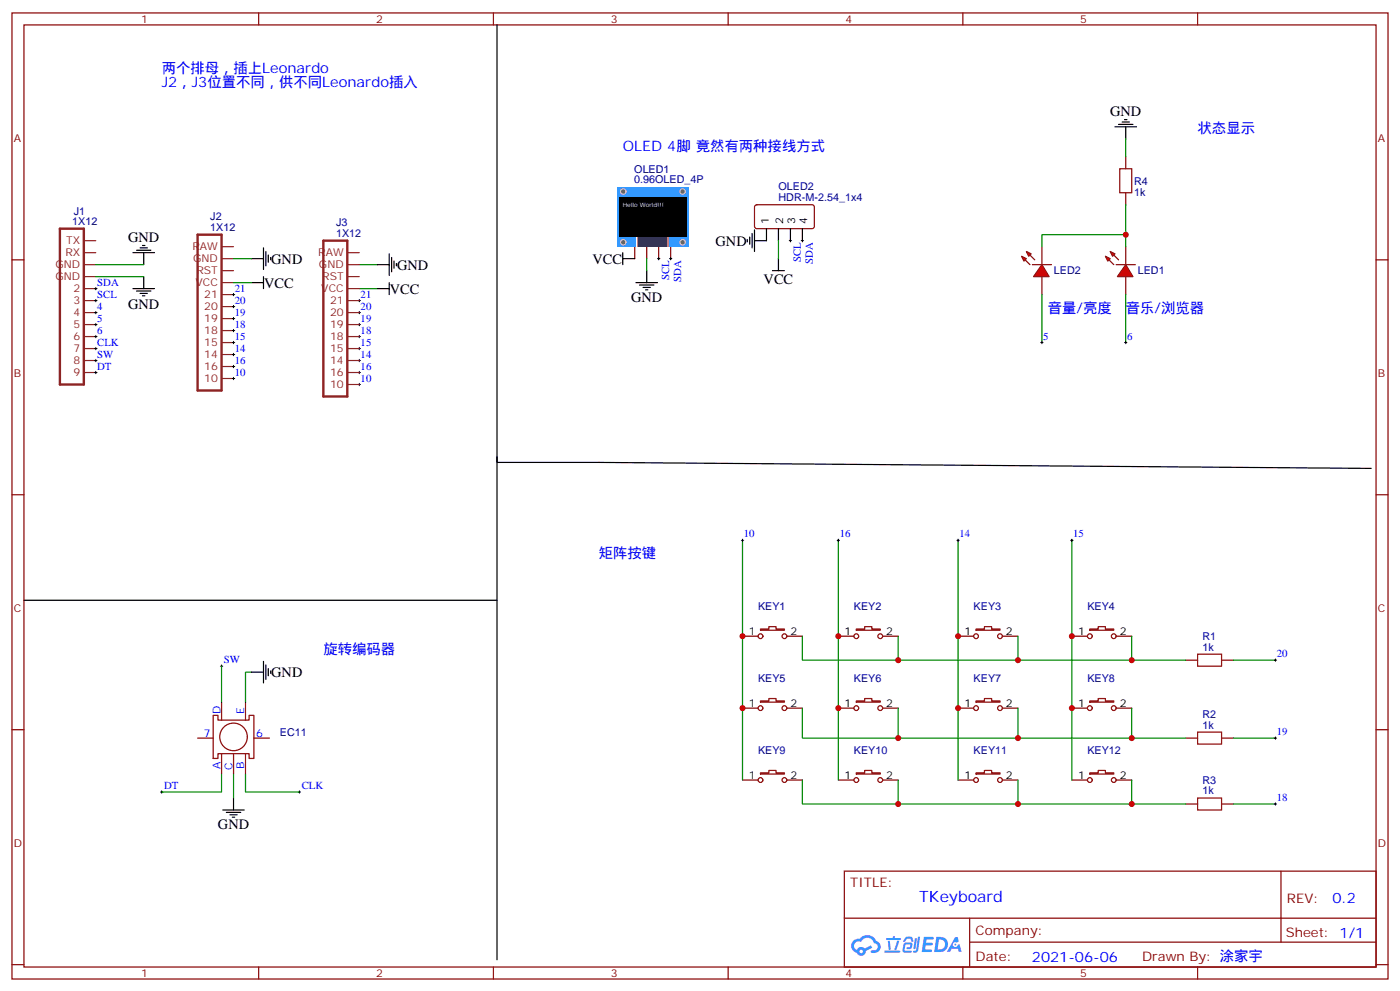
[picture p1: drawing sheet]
<svg xmlns="http://www.w3.org/2000/svg" width="412mm" height="292mm" viewBox="0 0 412 292" stroke-linecap="round" stroke-linejoin="round" font-family="sans-serif">
<g fill="none" stroke="#870000" stroke-width=".35">
<path d="M3.5 3.8h405.4v284.3h-405.4zM7.1 7.3h398.2v277.3h-398.2zM76.2 3.8v3.5M145.3 3.8v3.5M214.5 3.8v3.5M283.6 3.8v3.5M352.8 3.8v3.5M3.5 76.5h3.6M405.3 76.5h3.6M3.5 145.6h3.6M405.3 145.6h3.6M3.5 214.8h3.6"/>
<path d="M405.3 214.8h3.6M248.7 256.4h156.6v28.2h-156.6zM377.3 256.4v20.9M248.7 270.2h156.5M285.6 277.3h119.6M285.6 270.2v14.2M3.5 283.9h3.6M76.2 284.6v3.5M145.3 284.6v3.5M214.5 284.6v3.5M283.6 284.6v3.5M352.8 284.6v3.5"/>
<path d="M405.3 283.9h3.6"/>
</g>
<g fill="#5487ff">
<path d="M272.1 275.7h2.6l.3 .2-.1 .6h-2l-.1 1h1.6l.4 .4-.4 .4h-1.7l-.2 1.1 1.8 .1 .3 .3-.2 .4h-2.9z"/>
<path d="M281.4 275.8h.7l.4 1.3-.7 .3a.74 .74 0 0 0-1.1 .3 .74 .74 0 0 0 .5 1.1 .74 .74 0 0 0 .9-.7l.5-.3 .7 2.4h-.9l-.2-1h-1.9l-.5 1h-.9z"/>
<path d="M269.5 276.2h.6l-.4 2.9a.31 .31 0 0 1-.3 .3 .31 .31 0 0 1-.3-.3z"/>
<path d="M270.4 275.7h.6l-.5 4a.89 .89 0 0 1-.7 .7 .89 .89 0 0 1-.9-.3l1-.5z"/>
<path d="M266.8 275.9l.6-.2 1.2 .1 .5 1.3-.6 .1-.4-.9-1 .1a.95 .95 0 0 1-1 .8l-.1-.2z"/>
<path d="M266.4 277.6l1.8-.2a1.04 1.04 0 0 1 .6 1.1 1.04 1.04 0 0 1-.8 .9h-.7a.29 .29 0 0 1-.3-.4 .29 .29 0 0 1 .3-.2h.7l.2-.8h-1.4l-.4 1.8h1.9a.29 .29 0 0 1 .3 .3 .29 .29 0 0 1-.3 .3h-2l-.4-.3 .2-2.1z"/>
<path d="M260.5 279.8h4.4a.3 .3 0 0 1 .3 .3 .3 .3 0 0 1-.3 .3h-4.3z"/>
<path d="M264.3 276.9h.6l-.5 1.6a1.02 1.02 0 0 1-.7 1.2l-.2-.3z"/>
<path d="M261.5 276.9h.6l.3 2.4-.3 .3-.3-.2z"/>
<path d="M261.1 276.1h1.9l.2-.5h.5l-.1 .5h1.5a.29 .29 0 0 1 .3 .3 .29 .29 0 0 1-.3 .3h-3.9z"/>
<path d="M275.8 275.7l-.6 4.5h1.4a2.27 2.27 0 0 0 2.7-2.3 2.27 2.27 0 0 0-2.7-2.2zM276.6 276.5a1.5 1.5 0 0 1 1.8 1.6 1.5 1.5 0 0 1-1.9 1.3h-.3z"/>
<path d="M251.4 276.9a2.09 2.09 0 0 0 1 3.5 1.37 1.37 0 0 0 1.5 .9 1.37 1.37 0 0 0 1.1-1.4l2-1-.5-.7-1.8 1a1.4 1.4 0 0 0-2.3 .4 1.32 1.32 0 0 1-.6-1.9 1.32 1.32 0 0 1 1.9-.4 2.02 2.02 0 0 1 2-1.3 2.02 2.02 0 0 1 1.8 1.6 1.09 1.09 0 0 1 1.1 1.4 1.09 1.09 0 0 1-1.6 .7 .41 .41 0 0 0-.5 .3 .41 .41 0 0 0 .4 .5 1.89 1.89 0 0 0 2.4-1.2 1.89 1.89 0 0 0-1.2-2.4 2.98 2.98 0 0 0-5-.6l-1 .1zM253.2 280a.52 .52 0 0 1 1 0 .52 .52 0 0 1-1 0z"/>
<circle cx="281.4" cy="278" r=".28"/>
</g>
<path d="M187 72.6v3.5M190.5 72.6v3.5M194 72.6v3.5M197.6 72.6v3.5" fill="none" stroke="#870000" stroke-width=".35"/>
<path d="M181.7 55h21.1v17.6h-21.1z" fill="#39f"/>
<g fill="#666" stroke="#ccc" stroke-width=".35">
<circle cx="183.6" cy="71.3" r=".81"/>
<circle cx="201.1" cy="71.3" r=".81"/>
<circle cx="183.6" cy="56.4" r=".81"/>
<circle cx="201.1" cy="56.4" r=".81"/>
</g>
<path d="M187.5 69.8h9.5v2.8h-9.5z" fill="#fff"/>
<g fill="#fc0">
<path d="M187.6 69.8h.4v2.8h-.4z"/>
<path d="M196.5 69.8h.5v2.8h-.5z"/>
</g>
<path d="M188.1 69.8h8.3v2.8h-8.3z" fill="#333"/>
<path d="M182.4 58.1h19.7v11.7h-19.7z" fill="#000"/>
<g fill="none" stroke="#870000" stroke-width=".35">
<path d="M218.7 187.3h4.6M224 185.1h2.5v-.7h2.1v.7h2.5v.4h-7.1zM231.8 187.3h4.6M246.9 187.3h4.6M252.2 185.1h2.5v-.7h2.1v.7h2.5v.4h-7.1zM260 187.3h4.6M282.2 187.3h4.6M287.5 185.1h2.5v-.7h2.1v.7h2.5v.4h-7.1zM295.3 187.3h4.6M315.7 187.3h4.6M321 185.1h2.5v-.7h2.1v.7h2.5v.4h-7.1zM328.8 187.3h4.6"/>
<path d="M218.7 208.4h4.6M224 206.3h2.5v-.7h2.1v.7h2.5v.4h-7.1zM231.8 208.4h4.6M246.9 208.4h4.6M252.2 206.3h2.5v-.7h2.1v.7h2.5v.4h-7.1zM260 208.4h4.6M282.2 208.4h4.6M287.5 206.3h2.5v-.7h2.1v.7h2.5v.4h-7.1zM295.3 208.4h4.6M315.7 208.4h4.6M321 206.3h2.5v-.7h2.1v.7h2.5v.4h-7.1zM328.8 208.4h4.6"/>
<path d="M218.7 229.6h4.6M224 227.5h2.5v-.7h2.1v.7h2.5v.3h-7.1zM231.8 229.6h4.6M246.9 229.6h4.6M252.2 227.5h2.5v-.7h2.1v.7h2.5v.3h-7.1zM260 229.6h4.6"/>
<circle cx="224" cy="187.3" r=".71"/>
<circle cx="231.1" cy="187.3" r=".71"/>
<circle cx="252.2" cy="187.3" r=".71"/>
<circle cx="259.3" cy="187.3" r=".71"/>
<circle cx="287.5" cy="187.3" r=".71"/>
<circle cx="294.6" cy="187.3" r=".71"/>
<circle cx="321" cy="187.3" r=".71"/>
<circle cx="328.1" cy="187.3" r=".71"/>
<circle cx="224" cy="208.4" r=".71"/>
<circle cx="231.1" cy="208.4" r=".71"/>
<circle cx="252.2" cy="208.4" r=".71"/>
<circle cx="259.3" cy="208.4" r=".71"/>
<circle cx="287.5" cy="208.4" r=".71"/>
<circle cx="294.6" cy="208.4" r=".71"/>
<circle cx="321" cy="208.4" r=".71"/>
<circle cx="328.1" cy="208.4" r=".71"/>
<circle cx="224" cy="229.6" r=".71"/>
<circle cx="231.1" cy="229.6" r=".71"/>
<circle cx="252.2" cy="229.6" r=".71"/>
<circle cx="259.3" cy="229.6" r=".71"/>
</g>
<path d="M17.6 67.3h7.1v45.9h-7.1zM58.2 69.1h7.1v45.8h-7.1z" fill="none" stroke="#8c2424" stroke-width=".71"/>
<g fill="none" stroke="#8c2424" stroke-width=".35">
<path d="M24.7 77.9h3.5M24.7 74.4h3.5M24.7 70.8h3.5M65.3 79.7h3.5M65.3 76.1h3.5M65.3 72.6h3.5M24.7 99.1h3.5M24.7 95.5h3.5M24.7 92h3.5M24.7 88.5h3.5M24.7 84.9h3.5M24.7 81.4h3.5"/>
<path d="M65.3 97.3h3.5M65.3 93.8h3.5M65.3 90.2h3.5M65.3 86.7h3.5M65.3 83.2h3.5M24.7 109.6h3.5M24.7 106.1h3.5M24.7 102.6h3.5M65.3 111.4h3.5M65.3 107.9h3.5M65.3 104.4h3.5M65.3 100.8h3.5"/>
</g>
<g fill="#f00" stroke="#870000" stroke-width=".35">
<path d="M331.6 77.9l2.1 3.5h-4.6z"/>
<path d="M328.8 77.9h5.6z"/>
</g>
<g fill="#870000" stroke="#870000" stroke-width=".35">
<path d="M326.7 76.5l1.4 1.4z"/>
<path d="M328.1 75.1l1.4 1.4z"/>
</g>
<g fill="#f00" stroke="#870000" stroke-width=".35">
<path d="M325.6 75.4l1.4 .7-.7 .7z"/>
<path d="M327 74l1.4 .7-.7 .7z"/>
</g>
<g fill="none" stroke="#870000" stroke-width=".35">
<path d="M331.6 46.1v3.6M331.6 56.7v3.6M331.6 72.6v5.3M331.6 81.4v5.3M349.2 194.3h3.6M359.8 194.3h3.6M349.2 217.2h3.6M359.8 217.2h3.6M282.2 229.6h4.6M287.5 227.5h2.5v-.7h2.1v.7h2.5v.3h-7.1zM295.3 229.6h4.6M315.7 229.6h4.6"/>
<path d="M321 227.5h2.5v-.7h2.1v.7h2.5v.3h-7.1zM328.8 229.6h4.6M349.2 236.6h3.6M359.8 236.6h3.6"/>
<circle cx="287.5" cy="229.6" r=".71"/>
<circle cx="294.6" cy="229.6" r=".71"/>
<circle cx="321" cy="229.6" r=".71"/>
<circle cx="328.1" cy="229.6" r=".71"/>
</g>
<g fill="none" stroke="#000" stroke-width=".35">
<path d="M328.4 37.3h6.4M329.5 36.6h4.2M330.6 35.9h2.1M331.3 35.2h.7M331.6 37.3v3.6M39.2 74.4h6.3M40.2 73.7h4.2M41.3 73h2.1M42 72.2h.7M42.3 74.4v3.5M74.1 76.1h3.5M77.6 73v6.3"/>
<path d="M78.3 74v4.2M79 75.1v2.1M79.7 75.8v.7M183.4 76.1h3.6M183.4 74.4v3.5M190.5 79.7v3.5M39.2 84.9h6.3M40.2 85.7h4.2M41.3 86.4h2.1M42 87.1h.7M42.3 81.4v3.5M74.1 83.2h3.5"/>
<path d="M77.6 81.4v3.5M187.3 83.2h6.4M188.4 83.9h4.2M189.4 84.6h2.2M190.1 85.3h.8"/>
</g>
<g fill="none" stroke="#000" stroke-width=".29">
<path d="M193.7 76.1h.7M194 75.8v.7M197.2 76.1h.7M197.6 75.8v.7M27.9 84.9h.7M27.9 88.5h.7M27.9 99.1h.7M28.2 84.6v.7M28.2 88.1v.7M28.2 98.7v.7M68.4 86.7h.7M68.4 90.2h.7"/>
<path d="M68.4 93.8h.7M68.4 97.3h.7M68.8 86.4v.7M68.8 89.9v.7M68.8 93.4v.7M68.8 96.9v.7M27.9 102.6h.7M27.9 106.1h.7M27.9 109.6h.7M28.2 102.2v.7M28.2 105.8v.7M28.2 109.3v.7"/>
<path d="M68.4 100.8h.7M68.4 104.4h.7M68.4 107.9h.7M68.4 111.4h.7M68.8 100.5v.7M68.8 104v.7M68.8 107.5v.7M68.8 111.1v.7M331.3 100.8h.7M331.6 100.5v.7"/>
</g>
<path d="M331.6 40.9v5.2M28.2 77.9h14.1M68.8 76.1h5.3M331.6 60.3v12.3M28.2 81.4h14.1M68.8 83.2h5.3M331.6 86.7v14.1M218.7 159v70.6" fill="none" stroke="#008700" stroke-width=".35"/>
<path d="M329.8 49.7h3.6v7h-3.6zM352.8 192.5h7v3.6h-7zM352.8 215.5h7v3.5h-7zM352.8 234.9h7v3.5h-7z" fill="none" stroke="#a10000" stroke-width=".35"/>
<g fill="#f00" stroke="#870000" stroke-width=".35">
<path d="M306.9 77.9l2.1 3.5h-4.6z"/>
<path d="M304.1 77.9h5.6z"/>
</g>
<g fill="#870000" stroke="#870000" stroke-width=".35">
<path d="M302 76.5l1.4 1.4z"/>
<path d="M303.4 75.1l1.4 1.4z"/>
</g>
<g fill="#f00" stroke="#870000" stroke-width=".35">
<path d="M300.9 75.4l1.4 .7-.7 .7z"/>
<path d="M302.3 74l1.4 .7-.7 .7z"/>
</g>
<g fill="none" stroke="#870000" stroke-width=".35">
<path d="M222.5 60.5l.5-.2h16.5l.4 .7-.1 5.9-.6 .4-16.5-.1-.5-.6v-5.6zM306.9 72.6v5.3M306.9 81.4v5.3M58.2 217.2h4.6M62.8 210.5h1.4v1.4h9.2v-1.4h1.4v12.7h-1.4v-1.4h-9.2v1.4h-1.4zM65.3 206.7v5.2M72.3 206.7v5.2M74.8 217.2h4.6M65.3 221.8v6M68.8 221.8v6M72.3 221.8v6"/>
<circle cx="68.8" cy="216.9" r="4.1"/>
</g>
<g fill="none" stroke="#008700" stroke-width=".35">
<path d="M105.8 77.9h5.3M190.5 76.1v3.6M229.3 70.8v5.3M331.6 69.1h-24.7v3.5M105.8 84.9h5.3M306.9 86.7v14.1M246.9 159v70.6M282.2 159v70.6M315.7 159v70.6M65.3 196.1v10.6M74.1 197.8h-1.8v8.9M236.4 187.3v7h112.8"/>
<path d="M264.6 187.3v7M299.9 187.3v7M333.4 187.3v7M363.4 194.3h12.3M236.4 208.4v8.8h112.8M264.6 208.4v8.8M299.9 208.4v8.8M333.4 208.4v8.8M363.4 217.2h12.3M65.3 227.8v5.3h-17.7M68.8 227.8v7.1M72.3 227.8v5.3h15.9"/>
<path d="M236.4 229.6v7h112.8M264.6 229.6v7M299.9 229.6v7M333.4 229.6v7M363.4 236.6h12.3"/>
</g>
<g fill="none" stroke="#000" stroke-width=".29">
<path d="M232.5 70.8h.7M232.8 70.5v.7M236 70.8h.7M236.4 70.5v.7M27.9 92h.7M27.9 95.5h.7M28.2 91.7v.7M28.2 95.2v.7M105.5 92h.7M105.5 95.5h.7M105.5 99.1h.7M105.5 88.5h.7"/>
<path d="M105.8 88.1v.7M105.8 91.7v.7M105.8 95.2v.7M105.8 98.7v.7M105.5 113.2h.7M105.5 109.6h.7M105.5 106.1h.7M105.5 102.6h.7M105.8 102.2v.7M105.8 105.8v.7M105.8 109.3v.7M105.8 112.8v.7"/>
<path d="M306.6 100.8h.7M306.9 100.5v.7M218.4 159h.7M218.7 158.7v.7M246.6 159h.7M246.9 158.7v.7M281.9 159h.7M282.2 158.7v.7M315.4 159h.7M315.7 158.7v.7M64.9 196.1h.7M65.3 195.7v.7"/>
<path d="M375.4 194.3h.7M375.7 194v.7M375.4 217.2h.7M375.7 216.9v.7M47.3 233.1h.7M47.6 232.8v.7M87.8 233.1h.7M88.2 232.8v.7M375.4 236.6h.7M375.7 236.3v.7"/>
</g>
<g fill="none" stroke="#000" stroke-width=".35">
<path d="M146.4 7.3v128.8h30l227.5 1.8M111.1 77.9h3.6M114.7 74.7v6.4M115.4 75.8v4.2M116.1 76.8v2.2M116.8 77.5v.7M220.1 70.5v.7M220.8 69.8v2.1M221.5 68.7v4.3M222.2 67.7v6.3M225.8 67.3v3.5h-3.6M227.5 79.7h3.6"/>
<path d="M229.3 67.3v3.5M229.3 76.1v3.6M232.8 67.3v3.5M236.4 67.3v3.5M111.1 84.9h3.6M114.7 83.2v3.5M146.4 134.3v148.2M7.1 176.7h139.3M74.1 197.8h3.5M77.6 194.7v6.3M78.3 195.7v4.3M79 196.8v2.1"/>
<path d="M79.7 197.5v.7M65.6 238.4h6.4M66.7 239.1h4.2M67.7 239.8h2.1M68.8 234.9v3.5M68.4 240.5h.7"/>
</g>
<path d="M95.2 70.8h7.1v45.9h-7.1z" fill="none" stroke="#8c2424" stroke-width=".71"/>
<path d="M102.3 77.9h3.5M102.3 74.4h3.5M102.3 99.1h3.5M102.3 95.5h3.5M102.3 92h3.5M102.3 88.5h3.5M102.3 84.9h3.5M102.3 81.4h3.5M102.3 113.2h3.5M102.3 109.6h3.5M102.3 106.1h3.5M102.3 102.6h3.5" fill="none" stroke="#8c2424" stroke-width=".35"/>
<g fill="#c00">
<circle cx="218.7" cy="208.4" r=".88"/>
<circle cx="218.7" cy="187.3" r=".88"/>
<circle cx="246.9" cy="187.3" r=".88"/>
<circle cx="246.9" cy="208.4" r=".88"/>
<circle cx="264.6" cy="194.3" r=".88"/>
<circle cx="299.9" cy="194.3" r=".88"/>
<circle cx="333.4" cy="194.3" r=".88"/>
<circle cx="282.2" cy="187.3" r=".88"/>
<circle cx="282.2" cy="208.4" r=".88"/>
<circle cx="315.7" cy="187.3" r=".88"/>
<circle cx="315.7" cy="208.4" r=".88"/>
<circle cx="264.6" cy="217.2" r=".88"/>
<circle cx="299.9" cy="217.2" r=".88"/>
<circle cx="333.4" cy="217.2" r=".88"/>
<circle cx="333.4" cy="236.6" r=".88"/>
<circle cx="299.9" cy="236.6" r=".88"/>
<circle cx="264.6" cy="236.6" r=".88"/>
<circle cx="331.6" cy="69.1" r=".88"/>
</g>
<text font-size="4.6" fill="#00f" x="270.8" y="265.4">TKeyboard</text>
<g font-size="4.2" fill="#00f">
<text x="47.6" y="21.4">两个排母，插上Leonardo</text>
<text x="47.6" y="25.7">J2，J3位置不同，供不同Leonardo插入</text>
<text x="352.8" y="39.1">状态显示</text>
<text x="183.4" y="44.4">OLED 4脚 竟然有两种接线方式</text>
<text x="308.7" y="92">音量/亮度</text>
<text x="331.6" y="92">音乐/浏览器</text>
<text x="176.4" y="164.3">矩阵按键</text>
<text x="95.2" y="192.5">旋转编码器</text>
<text x="392.5" y="265.7">0.2</text>
<text x="304" y="283">2021-06-06</text>
</g>
<g font-size="4.2">
<text x="327" y="34.1">GND</text>
<text x="37.8" y="71.1">GND</text>
<text x="79.9" y="77.6">GND</text>
<text x="174.6" y="77.6">VCC</text>
<text x="210.8" y="72.3">GND</text>
<text x="116.9" y="79.3">GND</text>
<text x="225" y="83.6">VCC</text>
<text x="77.8" y="84.6">VCC</text>
<text x="114.8" y="86.4">VCC</text>
<text x="185.9" y="88.8">GND</text>
<text x="37.8" y="91">GND</text>
<text x="79.9" y="199.3">GND</text>
<text x="64.2" y="244.1">GND</text>
</g>
<g font-size="3.9" fill="#800">
<text x="250.5" y="261">TITLE:</text>
<text x="379.1" y="265.7">REV:</text>
<text x="287.4" y="275.2">Company:</text>
<text x="378.7" y="275.8">Sheet: 1/1</text>
<text x="287.4" y="282.9">Date:</text>
<text x="336.4" y="282.9">Drawn By: 涂家宇</text>
</g>
<g font-size="3.2" fill="#800">
<text x="41.6" y="6.8">1</text>
<text x="110.8" y="6.8">2</text>
<text x="179.9" y="6.8">3</text>
<text x="249.1" y="6.8">4</text>
<text x="318.2" y="6.8">5</text>
<text x="4.1" y="41.9">A</text>
<text x="405.9" y="41.9">A</text>
<text x="4.1" y="111.1">B</text>
<text x="405.9" y="111.1">B</text>
<text x="4.1" y="180.2">C</text>
<text x="405.9" y="180.2">C</text>
<text x="4.1" y="249.3">D</text>
<text x="405.9" y="249.3">D</text>
<text x="41.6" y="287.6">1</text>
<text x="110.8" y="287.6">2</text>
<text x="179.9" y="287.6">3</text>
<text x="249.1" y="287.6">4</text>
<text x="318.2" y="287.6">5</text>
</g>
<g font-size="3.2" fill="#000080">
<text x="186.8" y="53.9">0.96OLED_4P</text>
<text x="186.8" y="51">OLED1</text>
<text x="229.3" y="59.2">HDR-M-2.54_1x4</text>
<text x="229.3" y="56">OLED2</text>
<text x="334.1" y="57.6">1k</text>
<text x="334.1" y="54.3">R4</text>
<text x="21.8" y="63.3">J1</text>
<text x="62" y="64.8">J2</text>
<text x="21.3" y="66.3">1X12</text>
<text x="62" y="68">1X12</text>
<text x="99" y="69.8">1X12</text>
<text x="99" y="66.6">J3</text>
<text x="310.4" y="80.8">LED2</text>
<text x="335.1" y="80.8">LED1</text>
<text x="223.3" y="179.6">KEY1</text>
<text x="251.5" y="179.6">KEY2</text>
<text x="286.8" y="179.6">KEY3</text>
<text x="320.3" y="179.6">KEY4</text>
<text x="354.2" y="191.5">1k</text>
<text x="354.2" y="188.3">R1</text>
<text x="223.3" y="200.8">KEY5</text>
<text x="251.5" y="200.8">KEY6</text>
<text x="286.8" y="200.8">KEY7</text>
<text x="320.3" y="200.8">KEY8</text>
<text x="354.2" y="214.4">1k</text>
<text x="354.2" y="211.2">R2</text>
<text x="82.4" y="216.6">EC11</text>
<text x="223.3" y="221.9">KEY9</text>
<text x="251.5" y="221.9">KEY10</text>
<text x="286.8" y="221.9">KEY11</text>
<text x="320.3" y="221.9">KEY12</text>
<text x="354.2" y="233.8">1k</text>
<text x="354.2" y="230.6">R3</text>
</g>
<g font-size="3.2" fill="#8d2323">
<text x="19.5" y="71.9">TX</text>
<text x="19.3" y="75.4">RX</text>
<text x="56.7" y="73.7">RAW</text>
<text x="56.9" y="77.2">GND</text>
<text x="93.7" y="75.4">RAW</text>
<text x="16.4" y="82.5">GND</text>
<text x="16.4" y="79">GND</text>
<text x="57.9" y="80.7">RST</text>
<text x="94" y="79">GND</text>
<text x="94.9" y="82.5">RST</text>
<text x="21.6" y="89.5">3</text>
<text x="21.6" y="86">2</text>
<text x="57.6" y="84.2">VCC</text>
<text x="60.2" y="87.8">21</text>
<text x="94.6" y="86">VCC</text>
<text x="97.2" y="89.5">21</text>
<text x="21.6" y="93.1">4</text>
<text x="60.2" y="94.8">19</text>
<text x="60.2" y="91.3">20</text>
<text x="97.2" y="93.1">20</text>
<text x="21.6" y="100.1">6</text>
<text x="21.6" y="96.6">5</text>
<text x="60.2" y="101.9">15</text>
<text x="60.2" y="98.4">18</text>
<text x="97.2" y="100.1">18</text>
<text x="97.2" y="96.6">19</text>
<text x="21.6" y="107.2">8</text>
<text x="21.6" y="103.6">7</text>
<text x="60.2" y="105.4">14</text>
<text x="97.2" y="107.2">14</text>
<text x="97.2" y="103.6">15</text>
<text x="21.6" y="110.7">9</text>
<text x="60.2" y="112.5">10</text>
<text x="60.2" y="108.9">16</text>
<text x="97.2" y="110.7">16</text>
<text x="97.2" y="114.2">10</text>
</g>
<g font-size="3.2">
<text x="226.5" y="66" transform="rotate(-90 226.5 66)">1</text>
<text x="230.7" y="66" transform="rotate(-90 230.7 66)">2</text>
<text x="234.2" y="66" transform="rotate(-90 234.2 66)">3</text>
<text x="237.8" y="66" transform="rotate(-90 237.8 66)">4</text>
<text x="220.6" y="186.9">1</text>
<text x="232.8" y="186.9">2</text>
<text x="248.8" y="186.9">1</text>
<text x="261.1" y="186.9">2</text>
<text x="284.1" y="186.9">1</text>
<text x="296.3" y="186.9">2</text>
<text x="317.6" y="186.9">1</text>
<text x="329.8" y="186.9">2</text>
<text x="220.6" y="208.1">1</text>
<text x="232.8" y="208.1">2</text>
<text x="248.8" y="208.1">1</text>
<text x="261.1" y="208.1">2</text>
<text x="284.1" y="208.1">1</text>
<text x="296.3" y="208.1">2</text>
<text x="317.6" y="208.1">1</text>
<text x="329.8" y="208.1">2</text>
<text x="220.6" y="229.2">1</text>
<text x="232.8" y="229.2">2</text>
<text x="248.8" y="229.2">1</text>
<text x="261.1" y="229.2">2</text>
<text x="284.1" y="229.2">1</text>
<text x="296.3" y="229.2">2</text>
<text x="317.6" y="229.2">1</text>
<text x="329.8" y="229.2">2</text>
</g>
<g font-size="3.2" fill="#00f">
<text x="235.9" y="77.2" transform="rotate(-90 235.9 77.2)">SCL</text>
<text x="239.5" y="77.7" transform="rotate(-90 239.5 77.7)">SDA</text>
<text x="197.1" y="82.5" transform="rotate(-90 197.1 82.5)">SCL</text>
<text x="200.7" y="83" transform="rotate(-90 200.7 83)">SDA</text>
<text x="28.7" y="84.1">SDA</text>
<text x="28.7" y="87.7">SCL</text>
<text x="69.2" y="85.9">21</text>
<text x="69.2" y="89.4">20</text>
<text x="106.2" y="87.6">21</text>
<text x="28.6" y="91.2">4</text>
<text x="28.6" y="94.7">5</text>
<text x="69.2" y="92.9">19</text>
<text x="106.2" y="94.7">19</text>
<text x="106.2" y="91.2">20</text>
<text x="28.6" y="101.7">CLK</text>
<text x="28.6" y="98.2">6</text>
<text x="69.2" y="96.5">18</text>
<text x="69.2" y="100">15</text>
<text x="106.2" y="101.8">15</text>
<text x="106.2" y="98.2">18</text>
<text x="307.3" y="100">5</text>
<text x="332" y="100">6</text>
<text x="28.6" y="105.3">SW</text>
<text x="69.2" y="103.5">14</text>
<text x="69.2" y="107">16</text>
<text x="106.2" y="105.3">14</text>
<text x="28.6" y="108.8">DT</text>
<text x="69.2" y="110.6">10</text>
<text x="106.2" y="112.3">10</text>
<text x="106.2" y="108.8">16</text>
<text x="219.1" y="158.2">10</text>
<text x="247.4" y="158.2">16</text>
<text x="282.6" y="158.2">14</text>
<text x="316.1" y="158.2">15</text>
<text x="66" y="195.2">SW</text>
<text x="376.1" y="193.5">20</text>
<text x="64.9" y="210.2" transform="rotate(-90 64.9 210.2)">D</text>
<text x="72" y="210.2" transform="rotate(-90 72 210.2)">E</text>
<text x="60.1" y="216.9">7</text>
<text x="75.5" y="216.9">6</text>
<text x="376.1" y="216.4">19</text>
<text x="64.9" y="226.5" transform="rotate(-90 64.9 226.5)">A</text>
<text x="68.4" y="226.5" transform="rotate(-90 68.4 226.5)">C</text>
<text x="72" y="226.5" transform="rotate(-90 72 226.5)">B</text>
<text x="48.3" y="232.2">DT</text>
<text x="88.9" y="232.2">CLK</text>
<text x="376.1" y="235.8">18</text>
</g>
<text font-size="1.8" fill="#fff" x="183.4" y="61">Hello World!!!</text>
</svg>
